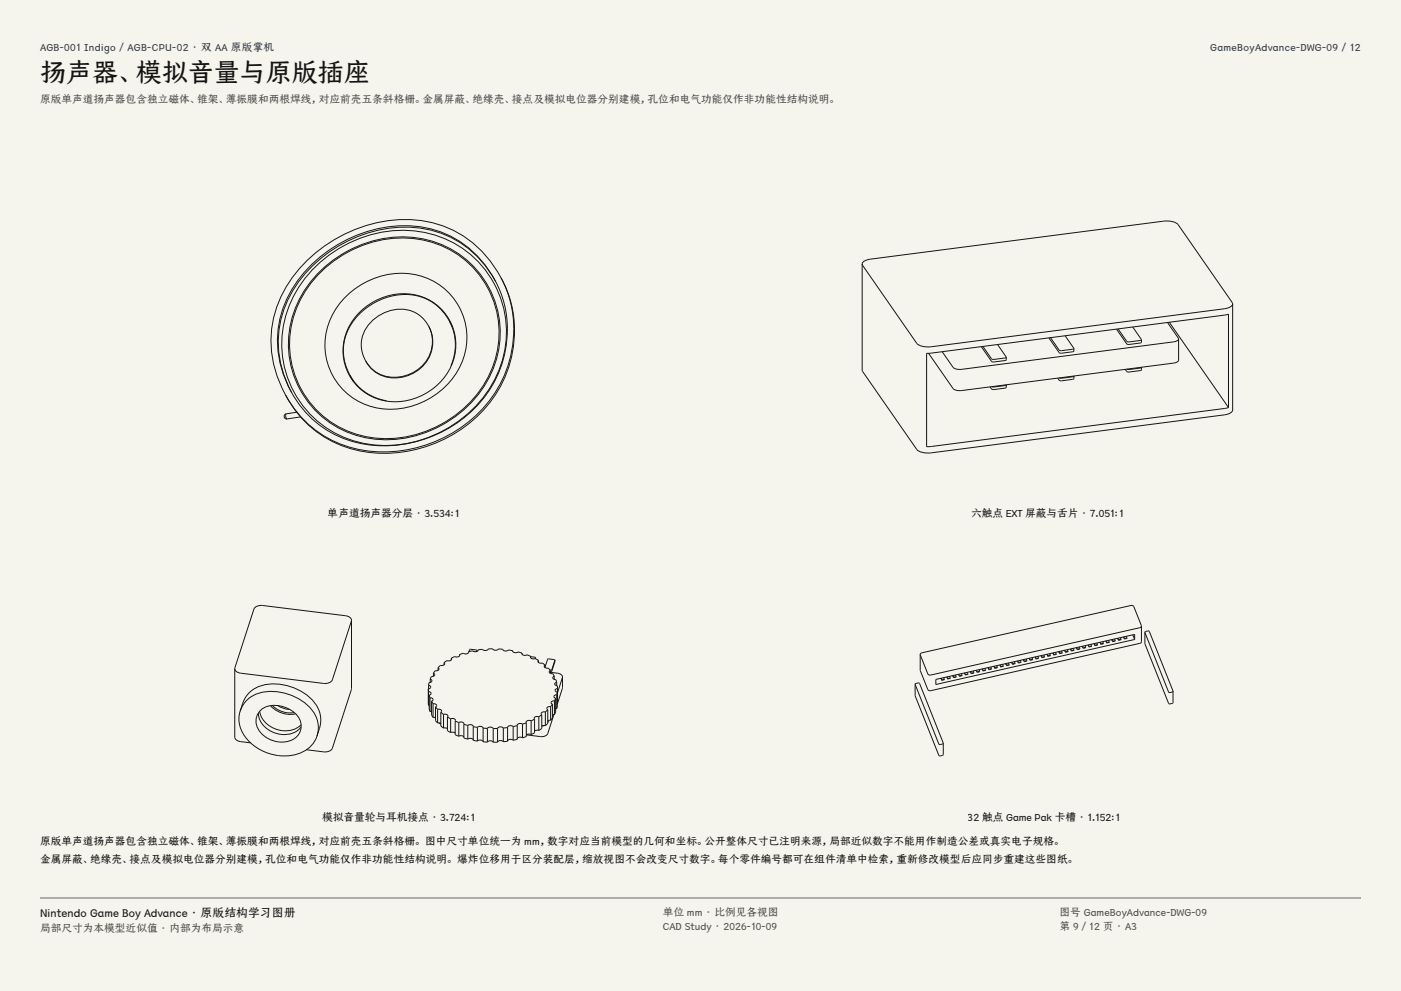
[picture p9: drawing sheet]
<svg xmlns="http://www.w3.org/2000/svg" width="420mm" height="297mm" viewBox="0 0 420 297" stroke-linecap="round" stroke-linejoin="round" font-family="sans-serif">
<g fill="#f5f4ed">
<path d="M0 0h420v297h-420z"/>
<path d="M12 12h396v275h-396z"/>
</g>
<g fill="none" stroke="#141413" stroke-width=".3">
<path d="M258.5 79.1a2.49 2.49 0 0 1 2.5-1.4l87.8-11.4h2.3l1.3 .4 .8 .6 16.3 23.8M258.5 79.1l16.3 23.8 .8 .6 2 .5 1.6-.1 89.1-11.7a1.52 1.52 0 0 0 1.2-1.1M258.5 79.1v32l16.3 23.6 .8 .6 2 .5 1.6-.1 89.1-11.7a1.52 1.52 0 0 0 1.2-1.1v-31.8M92.3 80.4a40.1 40.1 0 0 1 35.2-12.2 31.3 31.3 0 0 1 23.6 38.6 36.1 36.1 0 0 1-28.9 26.1 31.7 31.7 0 0 1-34.9-15.5 30.4 30.4 0 0 1 5-37zM93.6 80.9a36.5 36.5 0 0 1 38.3-9.9 30.6 30.6 0 0 1 12.3 49 36.8 36.8 0 0 1-39.8 11.6 30.6 30.6 0 0 1-12.3-49zM95.1 82.2a34.2 34.2 0 0 1 38-8.6 28.9 28.9 0 0 1 9.7 45.4 34.7 34.7 0 0 1-37.6 11 28.9 28.9 0 0 1-11.5-46.2zM96.6 81.1a33.4 33.4 0 0 1 37.5-6.7 28.6 28.6 0 0 1 7.3 45.7 33.9 33.9 0 0 1-37.1 9.1 28.6 28.6 0 0 1-9.3-46.5zM103.4 89.2a22.3 22.3 0 0 1 28.7-3.5 19.6 19.6 0 0 1 .6 30.9 22.2 22.2 0 0 1-27.4 2.3 19.5 19.5 0 0 1-1.9-29.7zM108.2 93.2a17.4 17.4 0 0 1 23.9-.8 15.7 15.7 0 0 1-2 23.9 17 17 0 0 1-23.7-1.4 15.6 15.6 0 0 1 1.8-21.7zM128.5 97.8a10.4 10.4 0 0 1-6.3 14.6 10 10 0 0 1-12.6-4.3M128.5 97.8a9.9 9.9 0 0 0-13.5-4 10.2 10.2 0 0 0-5.4 14.3M128.5 97.8a10.3 10.3 0 0 1-6.2 14.8 10 10 0 0 1-12.7-4.5"/>
<path d="M134.8 96.3a15.2 15.2 0 0 1 .4 13.3M134.8 96.3a15.1 15.1 0 0 0-18.5-7.3 18.1 18.1 0 0 0-13.3 14.6 15.2 15.2 0 0 0 1.9 8.9M134.8 96.3l.9 1.8M148.6 84.4a30.4 30.4 0 0 0-33.7-15.7 40 40 0 0 0-29.2 22.7 30 30 0 0 0 1.7 26.2M150.2 83.3a34.3 34.3 0 0 1-10.1 43.5 40 40 0 0 1-36.6 6.8 31.7 31.7 0 0 1-17.9-15.3M150.2 83.3a32.1 32.1 0 0 0-35.6-16.9 42.3 42.3 0 0 0-31 24.1 31.7 31.7 0 0 0 2 27.8M150.2 83.3a34.1 34.1 0 0 1-6.9 41.3 40.3 40.3 0 0 1-39.6 9.4 31.7 31.7 0 0 1-18.1-15.7M334.7 98.6l3.2 4.6 4.1-.4 .2-.2v-.8M335.2 98.6l2.7 3.8 3.9-.4 .4-.2M339.6 98l2.6 3.8M350 96.7l3.3 4.9M350.5 96.6l17.8 25.5"/>
<path d="M104.9 112.5a15.2 15.2 0 0 0 10.9 7.6M104.9 112.5l1 1.7M105.9 114.2v.1M277.8 105.9l90.5-11.7v27.9l-90.5 11.8zM294.2 103.9l3.2 4.5 4.1-.4 .2-.2v-.7M294.7 103.8l2.7 3.9 3.9-.4 .4-.2M299.1 103.3l2.5 3.7M301.6 107l.1 .1M301.7 115.3h.1M301.7 115.3l-.4 .3-3.3 .4-.7-.1M301.7 115.3v.8l-.2 .2-3.5 .5-.7-.2-.5-.7M314.4 101.3l3.3 4.5 4-.4 .2-.2v-.8"/>
<path d="M314.9 101.2l2.8 3.8 3.8-.3 .4-.3M319.3 100.6l2.6 3.8M321.9 112.7h.1M321.9 112.7l-.4 .2-3.3 .5-.6-.1M321.9 112.7v.8l-.2 .1-3.5 .5-.7-.1-.4-.7M342.2 110.1h.1M342.2 110.1l-.4 .2-3.3 .4-.7-.1M342.2 110.1v.7l-.2 .2-3.5 .5-.7-.2-.5-.6M353.3 101.6l-.2 .4-1.3 .5-64 8.2-1.5-.2-.6-.4-3.2-4.7M353.3 101.6v6.3l-.2 .5-.8 .3-64.5 8.4-1.5-.3-.6-.4-7.3-10.5M85.8 124a.78 .78 0 0 0-.6 .9 .78 .78 0 0 0 .9 .7M85.8 124l-.1 .9 .4 .7"/>
<path d="M89 123.5l-3.2 .5M90.2 124.9l-4.1 .7M105.4 185.9a1.68 1.68 0 0 0-1.8-1.4l-24.9-3h-1.1a1.86 1.86 0 0 0-1.5 1l-5.7 17.9M105.4 185.9l-5.8 17.8a2.44 2.44 0 0 1-2.6 1.1l-24.8-3a1.86 1.86 0 0 1-1.8-1.4M105.4 185.9v20.6l-5.8 17.8a2.44 2.44 0 0 1-2.6 1l-5.1-.6M133.1 198.6l.2 .4a1.06 1.06 0 0 1-1.2 .4l-.8 .7M133.1 198.6v.7M135.3 197.3l.1 .3a1.09 1.09 0 0 1-1.4 .4l-.9 .6M135.3 197.3v.5M137.8 196.2v.1a.86 .86 0 0 1-.6 .7 .86 .86 0 0 1-.9-.2l-1 .5M137.8 196.2v.3M140.5 195.3v.2"/>
<path d="M140.5 195.5a1.1 1.1 0 0 1-1.6 .3l-1.1 .4M143 194.9l-.1 .4M143 194.9l-2.1-.3-.3 .7M143 194.9h.1M143 194.9v.3M143.4 194.8h.1M143.4 194.8v.1a1.1 1.1 0 0 1-1.7 .1l-1.2 .3M146.4 194.5a1.1 1.1 0 0 1-1.7 .1l-1.3 .2M146.4 194.5h.1M146.4 194.5l1.3-.1a1.09 1.09 0 0 0 1.7 .1l1.3 .1a1.04 1.04 0 0 0 1.7 .2l1.3 .2M153.7 195v.1a1.01 1.01 0 0 0 1.6 .3l1.2 .3M153.7 195v.1"/>
<path d="M156.5 195.7l-.1 .2a.99 .99 0 0 0 1.6 .3l1.1 .5M156.5 195.7v.3M159.1 196.7l-.1 .2a.96 .96 0 0 0 1.4 .5M159.1 196.8l1.4 .3M159.1 196.7v.5M160.4 197.4l1 .5M160.5 197.1l-.1 .3M160.5 197.1h.1M160.5 197.1v.3M161.4 197.9l-.2 .3 .3 .4 1.1 .1 .8 .6M161.4 197.9v.6M163.4 199.3l-.3 .4a.92 .92 0 0 0 1.3 .5l.6 .7"/>
<path d="M163.4 199.3v.8M166.4 197.8l-1 3h-.5M166.4 198.3l-1 2.9-.4 .1M166.4 197.8l-2.2-.3-.8 2.5M166.4 197.8h.1M166.4 198.2v.1M166.4 197.8v.4M297 199.9l.2 .4M298 199.7l.2 .6 .8-.2M298.8 199.5l.2 .4M299 199.9l-.8 .2M299 199.9v.2"/>
<path d="M299.7 199.3l.3 .6 .7-.2M300.6 199.1l.1 .4M300.7 199.5h.1M300.7 199.7h.1M300.7 199.5l-.7 .2M300.7 199.5v.2M301.5 198.9l.3 .6 .7-.2M301.6 198.9l.2 .4 .7-.2M302.3 198.7l.2 .4M302.5 199.1h.1M302.5 199.3h.1M302.5 199.1v.2"/>
<path d="M304.1 198.3l.2 .4M304.3 198.9h.1M304.3 198.7l-.8 .2-.2-.4 .2 .6 .8-.2M304.3 198.7v.2M305 198.1l.3 .6 .7-.2M305.1 198.1l.2 .4 .7-.2M305.9 197.9l.1 .4M306 198.3h.1M306 198.5h.1M306 198.3v.2M307.6 197.5l.2 .4M307.8 197.9h.1"/>
<path d="M307.8 198.1h.1M307.8 197.9l-.7 .2-.2-.4 .2 .6 .7-.2M307.8 197.9v.2M308.6 197.3l.2 .6 .8-.2M308.6 197.3l.2 .4 .8-.2M309.4 197.1l.2 .4M309.6 197.7h.1M309.6 197.5v.2M310.3 196.9l.3 .6 .7-.2M311.2 196.7l.1 .4M311.3 197.1h.1M311.3 197.3h.1"/>
<path d="M311.3 197.1l-.7 .2M311.3 197.1v.2M312.1 196.5l.3 .6 .7-.2M312.9 196.3l.2 .4M313.1 196.7h.1M313.1 196.9h.1M313.1 196.7l-.8 .2M313.1 196.7v.2M313.9 196.1l.2 .6 .8-.2M313.9 196.1l.2 .4 .8-.2M314.7 195.9l.2 .4M314.9 196.5h.1"/>
<path d="M314.9 196.3v.2M315.6 195.7l.3 .6 .7-.2M315.7 195.7l.2 .4 .7-.2M316.5 195.5l.1 .4M316.6 195.9h.1M316.6 196.1h.1M316.6 195.9v.2M317.4 195.3l.3 .6 .7-.2M317.5 195.3l.2 .4 .7-.2M318.2 195.1l.2 .4M318.4 195.5h.1M318.4 195.7h.1"/>
<path d="M318.4 195.5v.2M320 194.7l.2 .4M320.2 195.3h.1M320.2 195.1l-.8 .2-.2-.4 .2 .6 .8-.2M320.2 195.1v.2M320.9 194.5l.3 .6 .7-.2M321 194.5l.2 .4 .7-.2M321.8 194.3l.1 .4M321.9 194.7h.1M321.9 194.9h.1M321.9 194.7v.2M322.7 194.1l.3 .6 .7-.2"/>
<path d="M323.5 193.9l.2 .4M323.7 194.3h.1M323.7 194.5h.1M323.7 194.3l-.8 .2M323.7 194.3v.2M324.5 193.7l.2 .6 .8-.2M325.3 193.5l.2 .4M325.4 194l-.7 .1M325.5 194.1h.1M325.5 193.9l-.1 .1M325.5 193.9v.2M326.2 193.3l.3 .6 .7-.2"/>
<path d="M327.1 193.1l.1 .4M327.2 193.5h.1M327.2 193.7h.1M327.2 193.5l-.8 .2M327.2 193.5v.2M328 192.9l.3 .6 .7-.2M328 192.9l.3 .4 .7-.2M328.8 192.7l.2 .4M329 193.1h.1M329 193.3h.1M329 193.1v.2M329.8 192.5l.2 .6 .8-.2"/>
<path d="M329.8 192.5l.2 .4 .8-.2M330.6 192.3l.2 .4M330.8 192.9h.1M330.8 192.7v.2M332.4 191.9l.1 .4M332.5 192.3h.1M332.5 192.5h.1M332.5 192.3l-.7 .2-.2-.4 .2 .6 .7-.2M332.5 192.3v.2M333.3 191.7l.3 .6 .7-.2M333.3 191.7l.3 .4 .7-.2M334.1 191.5l.2 .4"/>
<path d="M334.3 191.9h.1M334.3 192.1h.1M334.3 191.9v.2M335.9 191.1l.2 .4M336.1 191.7h.1M336.1 191.5l-.8 .2-.2-.4 .2 .6 .8-.2M336.1 191.5v.2M336.8 190.9l.3 .6 .7-.2M337.7 190.7l.1 .4M337.8 191.1h.1M337.8 191.3h.1M337.8 191.1l-.8 .2"/>
<path d="M337.8 191.1v.2M339.6 190.3l.6 1.4M342.2 187.6l-2.3-5.8-.3-.3h-.6l-62.6 14.2-.5 .5M342.2 187.6l-.5 .5-62.7 14.2h-.5l-.4-.3-2.2-5.8M342.2 187.6v4.7l-.5 .5-62.7 14.2h-.5l-.4-.3-2.2-5.8v-4.7M343.2 189.5l.9-.4 .5 .2 7.1 17.9M343.2 189.5l7.1 17.9 .4 .2 1-.4M343.2 189.5v3.5l7.1 17.8 .3 .2 1.1-.4v-3.4M70.4 200.4v20.5a1.68 1.68 0 0 0 1.8 1.4l2.9 .3M72 213.2a9.8 9.8 0 0 0 4.7 10.7 13.8 13.8 0 0 0 15.9 .2 7.6 7.6 0 0 0 2.4-3.4M72 213.2a9.1 9.1 0 0 1 9.6-6 15.1 15.1 0 0 1 13.1 7.5 8 8 0 0 1 .3 6M72 213.2a9.9 9.9 0 0 1 4.4-6.9 15.2 15.2 0 0 1 16.3 2.6 8.8 8.8 0 0 1 3 9.5l-.7 2.3"/>
<path d="M77.5 213.7a7.3 7.3 0 0 0 7.7 6.5l1.7-.2a5.5 5.5 0 0 0 3.3-2.1M77.9 213.2a7.9 7.9 0 0 0 10.6 5.3l1.7-1.3M78.2 212.8a8.1 8.1 0 0 1 10.2 .9 4.8 4.8 0 0 1 1.6 5.4 4.8 4.8 0 0 1-4.5 3.3 7.8 7.8 0 0 1-8.7-5.8 4.6 4.6 0 0 1 1.4-3.8zM81.1 211.6a8.1 8.1 0 0 0 7.5 2.4M81.7 211.5a7.4 7.4 0 0 0 6.4 2.1M83.3 211.5a7.6 7.6 0 0 0 3.6 1.1M128.4 206.5l.1 4.9M128.4 206.5l.1 .8M128.5 211.4h.2M128.5 207.3h.3a.51 .51 0 0 1 .4 .6 .51 .51 0 0 1-.5 .4M128.5 207.3v4.1M128.5 205.4l.6 .5-.1 .3-.6 .3"/>
<path d="M128.5 205.4v1M128.7 208.3v4.1l.2 .8M128.7 208.3l.2 .8M128.9 213.2l.5 .1M128.9 209.1l.9 .3v.4l-.4 .3M128.9 209.1v4.1M129 203.5l.4 .3 .1 .3-.9 .5-.1 .8M129 203.5v1M129.4 210.1v4.1l.4 .8M129.4 210.1l.4 .8M129.8 215l.8 .1M129.8 210.9a.83 .83 0 0 1 1.1 .6l-.3 .4"/>
<path d="M129.8 210.9v4.1M129.9 201.7l.4 .5-.3 .5a.79 .79 0 0 0-1 .8M129.9 201.7v1M130.6 211.9v4.1l.6 .7M130.6 211.9l.6 .7M131.2 216.7l1 .1M131.2 212.6a.88 .88 0 0 1 1.2 .5l-.2 .4M131.2 212.6v4.1M131.3 200.1l.3 .4-.4 .5a.99 .99 0 0 0-1.3 .7M131.3 200.1v.8M131.6 216.6l.6 .4M132.2 213.5v4.1l.8 .6"/>
<path d="M132.2 213.5l.8 .6M133 218.2l1.1 .2M133 214.1l1 .1 .3 .4-.2 .3M133 214.1v4.1M134.1 214.9v4.1l1 .5M134.1 214.9l1 .5M135.1 219.5l.8-.1 .6 .3M135.1 215.4l.4-.1a.71 .71 0 0 1 1 .7v.1M135.1 215.4v4.1M136.5 216.1v4.1l1 .5M136.5 216.1l1 .4M137.5 216.5a.92 .92 0 0 1 1.6 .5v.1"/>
<path d="M137.5 216.5v4.2M139.1 217.1v4.1l1.1 .3M139.1 217.1l1.1 .3M140.2 217.4a.97 .97 0 0 1 1.7 .4M140.2 217.4v4.1M141.9 217.8v4.1l1.2 .2M141.9 217.8l1.2 .2M143.1 218a1.09 1.09 0 0 1 1.7 .2M143.1 218v4.1M144.8 218.2l1.3 .1M144.8 218.2v4.1M146.1 218.3a1.1 1.1 0 0 1 1.8 .1"/>
<path d="M146.1 218.3v4.1M147.9 218.4v4.1M149.2 218.3l-1.3 .1M149.2 218.3v4.1M150.9 218.2a1.1 1.1 0 0 0-1.7 .1M150.9 218.2v4.1M152.2 218h.1M152.2 218v4.1l-1.3 .2M152.2 218l-1.3 .2M153.8 217.7a1.08 1.08 0 0 0-1.6 .3M153.8 217.7v4.2M155.1 217.5v4.1l-1.3 .3"/>
<path d="M155.1 217.5l-1.3 .2M156.6 217a.93 .93 0 0 0-1.5 .5M156.6 217v4.1M157.8 216.6v4.1l-1.2 .4M157.8 216.6l-1.2 .4M159.2 216l-.3-.1a.83 .83 0 0 0-1.2 .6l.1 .1M159.2 216v4.1M160.2 215.5v4.1l-1 .5M160.2 215.5l-1 .5M161.5 218.9l-.7-.1-.6 .3M161.5 214.8l-.3-.1a.76 .76 0 0 0-1 .7v.1M161.5 214.8v4.1"/>
<path d="M162.4 214.2v4.1l-.9 .6M162.4 214.2l-.9 .6M163.2 217.4l-.6 .1M163.5 217.5l-1.1 .1M163.5 213.4a.82 .82 0 0 0-1.2 .7l.1 .1M163.5 213.4v4.1M164.2 212.7v4.1l-.7 .7M164.2 212.7l-.7 .7M164.4 215.9l-.2 .7M165 201.5a4.6 4.6 0 0 1 3.3 .8l.3 .6M165 200.9l-.4 .5a.87 .87 0 0 0 1.1 .5l.5 .8M165 200.9v.9"/>
<path d="M165.1 215.9l-.9 .1M165.1 211.8a.79 .79 0 0 0-1.1 .7l.2 .2M165.1 211.8v4.1M165.6 211v4.1l-.5 .8M165.6 211l-.5 .8M166.1 214.1l-1.9 5.8a1.93 1.93 0 0 1-2.2 .9l-4.1-.6M166.2 202.7l-.4 .2v.5l.8 .3 .3 .8M166.2 202.7v.9M166.2 214.1l-.6 .1M166.2 210a.72 .72 0 0 0-.9 .8l.3 .2M166.2 210v4.1M166.6 209.3v4.1l-.4 .7"/>
<path d="M166.6 209.3l-.4 .7M166.6 212.3v.3M166.9 204.5l-.6 .5 .2 .4 .6 .1v.8M166.9 204.5v1M166.9 208.2l-.8 .4v.4l.5 .3M166.9 212.3l-.3 .1M166.9 208.2v4.1M167.1 207.4l-.2 4.9M167.1 207.4l-.2 .8M167.1 206.3v4.2M167.1 206.3l-.5 .2-.2 .4 .7 .5M168.6 202.9l-1.5 4.7"/>
<path d="M168.6 202.9v3.3l-1.5 4.8M274.3 205.1l1-.4 .4 .2 7.1 17.8M274.3 205.1l7.1 17.9 .5 .1 .9-.4M274.3 205.1l.1 3.5 7 17.8 .3 .2 1.1-.5v-3.4M280.5 203.6l59.7-13.5v1.6l-59.7 13.4zM282.9 203.1l.2 .4M283.1 203.6v.1M283.1 203.5l-.8 .2-.2-.4 .2 .6 .8-.2M283.1 203.5v.2M283.8 202.9l.3 .6 .7-.2M284.7 202.7l.1 .4M284.8 203.1h.1"/>
<path d="M284.8 203.2v.1M284.8 203.1l-.7 .2M284.8 203.1v.2M285.6 202.5l.3 .6 .7-.2M286.4 202.3l.2 .4M286.6 202.7h.1M286.6 202.8v.1M286.6 202.7l-.8 .2M286.6 202.7v.2M287.4 202.1l.2 .6 .8-.2M288.2 201.9l.2 .4M288.4 202.4v.1"/>
<path d="M288.4 202.3l-.8 .2M288.4 202.3v.2M289.1 201.7l.3 .6 .7-.2M289.2 201.7l.2 .4 .7-.2M290 201.5l.1 .4M290.1 201.9h.1M290.1 202.1h.1M290.1 201.9v.2M291.7 201.1l.2 .4M291.9 201.5h.1M291.9 201.7h.1M291.9 201.5l-.7 .2-.2-.4 .2 .6 .7-.2"/>
<path d="M291.9 201.5v.2M292.7 200.9l.2 .6 .8-.2M292.7 200.9l.2 .4 .8-.2M293.5 200.7l.2 .4M293.7 201.3h.1M293.7 201.1v.2M295.3 200.3l.1 .4M295.4 200.7h.1M295.4 200.9h.1M295.4 200.7l-.7 .2-.2-.4 .2 .6 .7-.2M295.4 200.7v.2M296.2 200.1l.3 .6 .7-.2"/>
<path d="M296.3 200.1l.2 .4 .7-.2M297.2 200.5h.1M297.2 200.3v.2M299 200.1h.1M137.5 220.7l1.1-.2 .5 .4M140.2 221.5a1.13 1.13 0 0 1 1.7 .3M143.1 222.1a1.09 1.09 0 0 1 1.7 .2M144.8 222.3l1.3 .1M146.1 222.4a1.1 1.1 0 0 1 1.8 .1M149.2 222.4l-1.3 .1M150.9 222.3a1.1 1.1 0 0 0-1.7 .1M153.8 221.9a1.09 1.09 0 0 0-1.6 .2"/>
<path d="M156.6 221.1l-.3-.1a1.06 1.06 0 0 0-1.2 .4M159.2 220.1a1.19 1.19 0 0 0-1.4 .2"/>
</g>
<path d="M12 269.3h396zM12 269h396v.3h-396z" fill-rule="evenodd" fill="#504e49"/>
<text font-size="7.8" fill="#141413" x="12" y="24.7">扬声器、模拟音量与原版插座</text>
<text font-size="3.5" fill="#141413" x="12" y="274.9">Nintendo Game Boy Advance · 原版结构学习图册</text>
<g font-size="3.2" fill="#1b365d">
<text x="12" y="15.3">AGB-001 Indigo / AGB-CPU-02 · 双 AA 原版掌机</text>
<text x="362.8" y="15.3">GameBoyAdvance-DWG-09 / 12</text>
</g>
<g font-size="3.2" fill="#504e49">
<text x="12" y="30.9">原版单声道扬声器包含独立磁体、锥架、薄振膜和两根焊线，对应前壳五条斜格栅。金属屏蔽、绝缘壳、接点及模拟电位器分别建模，孔位和电气功能仅作非功能性结构说明。</text>
<text x="198.7" y="274.5">单位 mm · 比例见各视图</text>
<text x="317.6" y="274.5">图号 GameBoyAdvance-DWG-09</text>
<text x="12" y="279.3">局部尺寸为本模型近似值 · 内部为布局示意</text>
<text x="198.7" y="278.8">CAD Study · 2026-10-09</text>
<text x="317.6" y="278.8">第 9 / 12 页 · A3</text>
</g>
<g font-size="3.2" fill="#141413">
<text x="98.3" y="155">单声道扬声器分层 · 3.534:1</text>
<text x="291.1" y="155">六触点 EXT 屏蔽与舌片 · 7.051:1</text>
<text x="96.5" y="246">模拟音量轮与耳机接点 · 3.724:1</text>
<text x="290.2" y="246">32 触点 Game Pak 卡槽 · 1.152:1</text>
<text x="12" y="253.3">原版单声道扬声器包含独立磁体、锥架、薄振膜和两根焊线，对应前壳五条斜格栅。 图中尺寸单位统一为 mm，数字对应当前模型的几何和坐标。公开整体尺寸已注明来源，局部近似数字不能用作制造公差或真实电子规格。</text>
<text x="12" y="258.6">金属屏蔽、绝缘壳、接点及模拟电位器分别建模，孔位和电气功能仅作非功能性结构说明。 爆炸位移用于区分装配层，缩放视图不会改变尺寸数字。每个零件编号都可在组件清单中检索，重新修改模型后应同步重建这些图纸。</text>
</g>
</svg>
